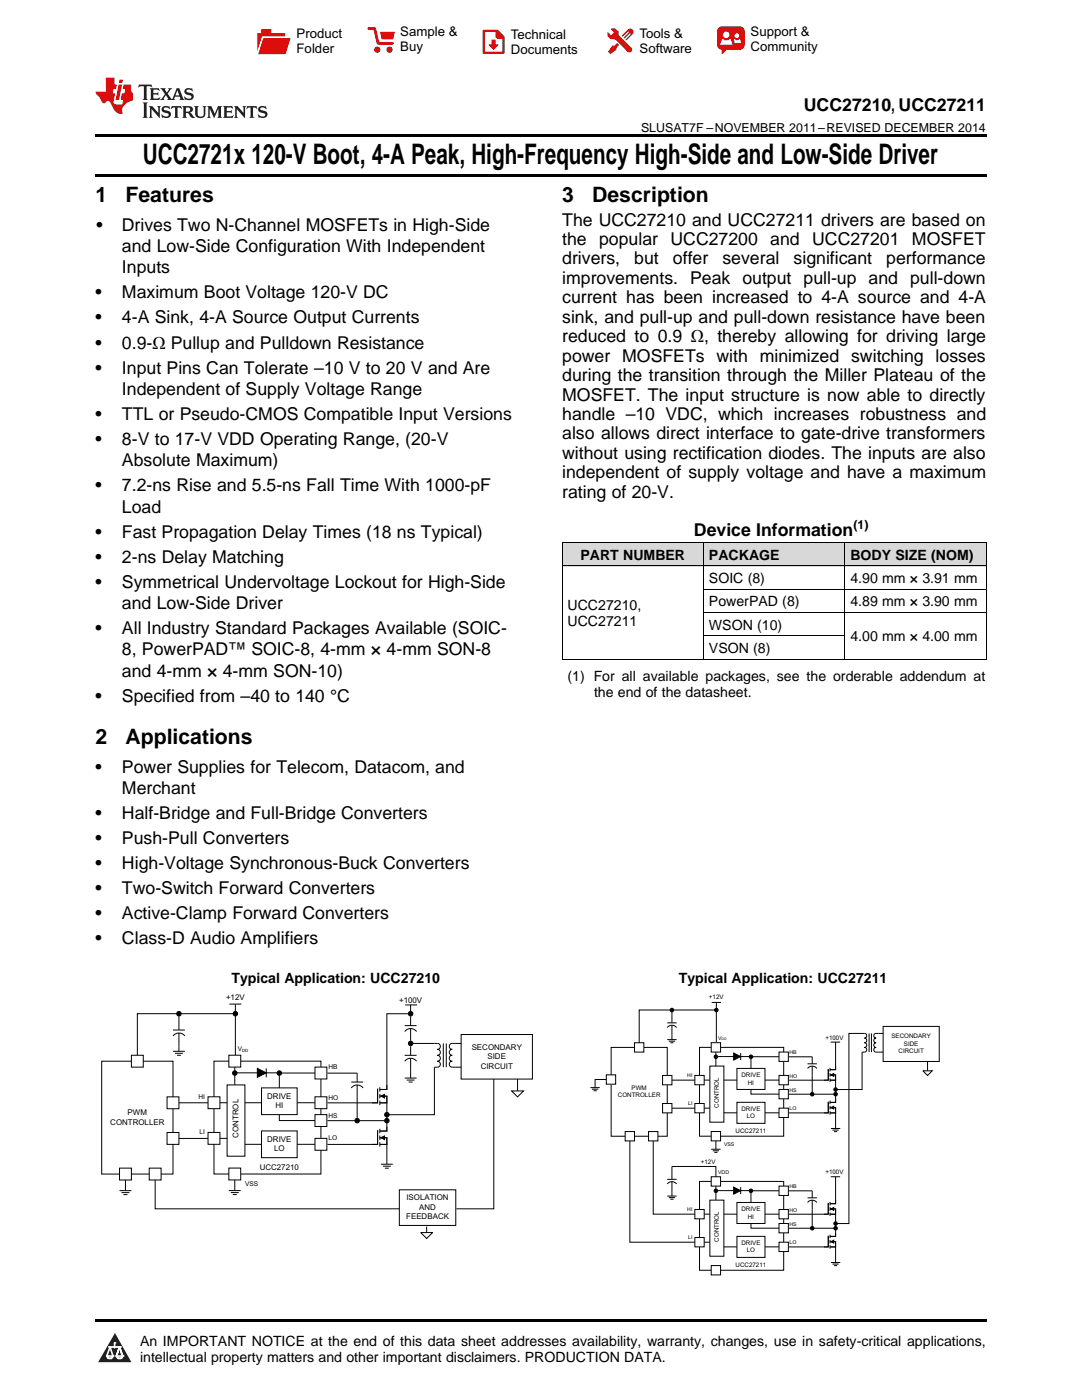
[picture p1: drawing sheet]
<svg xmlns="http://www.w3.org/2000/svg" width="216mm" height="279mm" viewBox="0 0 216 279" stroke-linecap="round" stroke-linejoin="round" font-family="sans-serif">
<g fill="#d8d8d8">
<path d="M112.2 108.3h28.2v4.7h-28.2z"/>
<path d="M140.4 108.3h28.2v4.7h-28.2z"/>
<path d="M168.6 108.3h28.2v4.7h-28.2z"/>
</g>
<path d="M22.9 266l3.3 5.9h-6.6z" fill="#231f20"/>
<path d="M21.3 270.6h1.2l-.3 .5h-.3a.53 .53 0 0 1-.6-.5z" fill-rule="evenodd" fill="#fff"/>
<path d="M21.3 270.6h1.2l-.3 .5h-.3a.53 .53 0 0 1-.6-.5z" fill="none" stroke="#231f20" stroke-width=".33"/>
<path d="M21.3 270.6l1.2 .1-.3 .4h-.5z" fill="none" stroke="#fff" stroke-width=".33"/>
<path d="M22.9 268.9h.1" fill="none" stroke="#fff" stroke-width=".33"/>
<path d="M22.9 268v.9z" fill="#fff"/>
<path d="M22.9 268v.9z" fill="none" stroke="#fff" stroke-width=".33"/>
<circle cx="22.9" cy="268" r=".16" fill="#fff"/>
<path d="M21.8 268.8h.1" fill="none" stroke="#fff" stroke-width=".33"/>
<path d="M21.8 268.8h2.2z" fill="#fff"/>
<path d="M21.8 268.8h2.2z" fill="none" stroke="#fff" stroke-width=".33"/>
<circle cx="24" cy="268.8" r=".16" fill="#fff"/>
<path d="M23.2 270.6h.1" fill="none" stroke="#fff" stroke-width=".33"/>
<path d="M23.8 268.8l-.6 1.8z" fill="#fff"/>
<path d="M23.8 268.8l-.6 1.8z" fill="none" stroke="#fff" stroke-width=".33"/>
<path d="M23.8 268.8l.7 1.8z" fill="#fff"/>
<path d="M23.8 268.8l.7 1.8z" fill="none" stroke="#fff" stroke-width=".33"/>
<path d="M24.4 270.6h.1" fill="none" stroke="#fff" stroke-width=".33"/>
<circle cx="21.3" cy="270.6" r=".16" fill="#fff"/>
<path d="M22 268.8l-.7 1.8z" fill="#fff"/>
<path d="M22 268.8l-.7 1.8z" fill="none" stroke="#fff" stroke-width=".33"/>
<path d="M22 268.8l.5 1.8z" fill="#fff"/>
<path d="M22 268.8l.5 1.8z" fill="none" stroke="#fff" stroke-width=".33"/>
<circle cx="22.5" cy="270.6" r=".16" fill="#fff"/>
<path d="M23.3 270.6h1.2a.63 .63 0 0 1-.6 .5 .63 .63 0 0 1-.6-.5z" fill-rule="evenodd" fill="#fff"/>
<path d="M23.3 270.6h1.2a.63 .63 0 0 1-.6 .5 .63 .63 0 0 1-.6-.5z" fill="none" stroke="#231f20" stroke-width=".33"/>
<path d="M23.3 270.6h1.2l-.4 .5h-.5z" fill="none" stroke="#fff" stroke-width=".33"/>
<path d="M23.2 270.6h.1" fill="none" stroke="#fff" stroke-width=".33"/>
<circle cx="24.5" cy="270.6" r=".16" fill="#fff"/>
<path d="M19 263.2h177.8v.5h-177.8z" fill="#000"/>
<path d="M121.9 209h11.2v17.8h-11.2z" fill="none" stroke="#010202" stroke-width=".2"/>
<path d="M124.7 225.8h1.9v1.9h-1.9z" fill-rule="evenodd" fill="#fff"/>
<path d="M124.7 225.8h1.9v1.9h-1.9z" fill="none" stroke="#010202" stroke-width=".2"/>
<path d="M126.6 208.1h1.9v1.9h-1.9z" fill-rule="evenodd" fill="#fff"/>
<path d="M126.6 208.1h1.9v1.9h-1.9z" fill="none" stroke="#010202" stroke-width=".2"/>
<path d="M132.2 214.6h1.9v1.9h-1.9z" fill-rule="evenodd" fill="#fff"/>
<path d="M132.2 214.6h1.9v1.9h-1.9z" fill="none" stroke="#010202" stroke-width=".2"/>
<path d="M132.2 220.2h1.9v1.9h-1.9z" fill-rule="evenodd" fill="#fff"/>
<path d="M134.1 215.6h4.6M132.2 220.2h1.9v1.9h-1.9zM134.1 221.2h4.6" fill="none" stroke="#010202" stroke-width=".2"/>
<path d="M165.8 214.5l.6-.3v.6z" fill="#010202"/>
<path d="M161.1 213.2a1.16 1.16 0 0 1 1.9 0M161.1 212.3h1.9M162.1 210.9v1.4M162.1 212.8v1.8M165.3 213.4v2.2h-7.9M165.6 214.5h1.1v1.1h-1.1M165.6 213.1v.7M165.6 214.2v.7M165.6 215.2v.7M165.8 214.5l.6-.3v.6zM166.7 212.8v.7h-1.1" fill="none" stroke="#010202" stroke-width=".2"/>
<path d="M165.8 221.1l.6-.3v.5z" fill="#010202"/>
<g fill="none" stroke="#010202" stroke-width=".2">
<path d="M133.1 205.1a1.18 1.18 0 0 1 1.9 0M133.1 204.1h1.9M133.1 207.5h1.9M133.5 207.8h1.2M133.8 208.1h.6M134.1 202.5v1.6M134.1 204.6v2.9M142 200.1h1.9M142.9 200.1v8M165.3 219.9v2.2h-.9M165.6 219.7v.7M166.7 219.3v.7h-1.1"/>
<path d="M165.6 221.1h1.1v1h-1.1M165.6 220.7v.7M165.6 221.8v.7M165.8 221.1l.6-.3v.5z"/>
</g>
<circle cx="142.9" cy="201.6" r=".35" fill="#010202"/>
<circle cx="142.9" cy="201.6" r=".35" fill="none" stroke="#010202" stroke-width=".2"/>
<circle cx="134.1" cy="201.6" r=".35" fill="#010202"/>
<circle cx="134.1" cy="201.6" r=".35" fill="none" stroke="#010202" stroke-width=".2"/>
<circle cx="166.7" cy="218.4" r=".35" fill="#010202"/>
<g fill="none" stroke="#010202" stroke-width=".2">
<path d="M134.1 201.6v.9M142.9 201.6h-15.4v6.5"/>
<circle cx="166.7" cy="218.4" r=".35"/>
</g>
<path d="M129.4 225.8h1.9v1.9h-1.9z" fill-rule="evenodd" fill="#fff"/>
<path d="M157.4 218.4h9.3M166.7 215.6v3.7M129.4 225.8h1.9v1.9h-1.9zM157.4 222.1h7M165.8 225.2h1.9M166.1 225.5h1.3M166.4 225.8h.6M166.7 222.1v3.1" fill="none" stroke="#010202" stroke-width=".2"/>
<circle cx="162.1" cy="218.4" r=".35" fill="#010202"/>
<g fill="none" stroke="#010202" stroke-width=".2">
<path d="M157.4 210.9h4.7M162.1 214.6v3.8M165.8 208h1.8M166.7 207.9v4.9M172 206.2h.5a.47 .47 0 0 1 .5 .5 .47 .47 0 0 1-.5 .5 .47 .47 0 0 1 .5 .4 .47 .47 0 0 1-.5 .5 .47 .47 0 0 1 .5 .5 .47 .47 0 0 1-.5 .4 .47 .47 0 0 1 .5 .5 .47 .47 0 0 1-.5 .5h-.5M173.4 206.2v3.8M173.9 206.2v3.8M175.3 206.2h-.5a.47 .47 0 0 0-.4 .5 .47 .47 0 0 0 .4 .5 .47 .47 0 0 0-.4 .4 .47 .47 0 0 0 .4 .5 .47 .47 0 0 0-.4 .5 .47 .47 0 0 0 .4 .4 .47 .47 0 0 0-.4 .5 .47 .47 0 0 0 .4 .5h.5"/>
<circle cx="162.1" cy="218.4" r=".35"/>
</g>
<circle cx="166.7" cy="217.4" r=".35" fill="#010202"/>
<g fill="none" stroke="#010202" stroke-width=".2">
<path d="M172 210v7.4h-5.3M175.3 206.2h.9M175.3 210h.9M176.2 204.8h11.2v7h-11.2z"/>
<circle cx="166.7" cy="217.4" r=".35"/>
</g>
<path d="M184.1 213.7h1.9l-.9 .9z" fill="#fff"/>
<path d="M139.6 209h16.8v17.8h-16.8zM184.1 213.7h1.9l-.9 .9zM185.1 211.8v1.9" fill="none" stroke="#010202" stroke-width=".2"/>
<path d="M138.6 214.6h1.9v1.9h-1.9z" fill-rule="evenodd" fill="#fff"/>
<path d="M138.6 214.6h1.9v1.9h-1.9z" fill="none" stroke="#010202" stroke-width=".2"/>
<path d="M138.6 220.2h1.9v1.9h-1.9z" fill-rule="evenodd" fill="#fff"/>
<path d="M138.6 220.2h1.9v1.9h-1.9z" fill="none" stroke="#010202" stroke-width=".2"/>
<path d="M141.6 212.8h2.8v11.2h-2.8z" fill-rule="evenodd" fill="#fff"/>
<path d="M141.6 212.8h2.8v11.2h-2.8z" fill="none" stroke="#010202" stroke-width=".2"/>
<path d="M147 220h5.6v4.2h-5.6z" fill-rule="evenodd" fill="#fff"/>
<path d="M147 220h5.6v4.2h-5.6z" fill="none" stroke="#010202" stroke-width=".2"/>
<path d="M147 213.2h5.6v4.2h-5.6z" fill-rule="evenodd" fill="#fff"/>
<path d="M140.5 215.6h1.1M144.4 215.6h2.6M147 213.2h5.6v4.2h-5.6zM140.5 221.2h1.1M144.4 222.1h2.6" fill="none" stroke="#010202" stroke-width=".2"/>
<path d="M155.4 214.6h1.9v1.9h-1.9z" fill-rule="evenodd" fill="#fff"/>
<path d="M155.4 214.6h1.9v1.9h-1.9z" fill="none" stroke="#010202" stroke-width=".2"/>
<path d="M155.4 221.2h1.9v1.8h-1.9z" fill-rule="evenodd" fill="#fff"/>
<path d="M152.6 215.6h2.8M152.6 222.1h2.8M155.4 221.2h1.9v1.8h-1.9z" fill="none" stroke="#010202" stroke-width=".2"/>
<path d="M155.4 217.4h1.9v1.9h-1.9z" fill-rule="evenodd" fill="#fff"/>
<path d="M155.4 217.4h1.9v1.9h-1.9z" fill="none" stroke="#010202" stroke-width=".2"/>
<path d="M141.9 208.1h1.9v1.9h-1.9z" fill-rule="evenodd" fill="#fff"/>
<path d="M141.9 208.1h1.9v1.9h-1.9z" fill="none" stroke="#010202" stroke-width=".2"/>
<path d="M141.9 225.8h1.9v1.9h-1.9z" fill-rule="evenodd" fill="#fff"/>
<path d="M141.9 225.8h1.9v1.9h-1.9zM141.9 229.4h1.9M142.2 229.7h1.3M142.5 230h.7M142.8 227.7v1.7" fill="none" stroke="#010202" stroke-width=".2"/>
<path d="M155.4 210h1.9v1.8h-1.9z" fill-rule="evenodd" fill="#fff"/>
<path d="M142.8 210v2.8M155.4 210h1.9v1.8h-1.9z" fill="none" stroke="#010202" stroke-width=".2"/>
<circle cx="142.8" cy="210.9" r=".35" fill="#010202"/>
<g fill="none" stroke="#010202" stroke-width=".2">
<path d="M149.8 210.9h5.6"/>
<circle cx="142.8" cy="210.9" r=".35"/>
</g>
<circle cx="149.8" cy="210.9" r=".35" fill="#010202"/>
<g fill="none" stroke="#010202" stroke-width=".2">
<path d="M149.8 217.4v1h5.6M149.8 210.9v2.3"/>
<circle cx="149.8" cy="210.9" r=".35"/>
</g>
<path d="M146.4 210.2l1.4 .7-1.4 .7z" fill="#010202"/>
<path d="M146.4 210.2l1.4 .7-1.4 .7zM147.8 210.2v1.4M149.9 210.9h-7.1" fill="none" stroke="#010202" stroke-width=".2"/>
<path d="M165.8 241.3l.6-.3v.5z" fill="#010202"/>
<path d="M161.1 240a1.18 1.18 0 0 1 1.9 0M161.1 239.1h1.9M162.1 237.7v1.4M162.1 239.5v1.9M165.6 239.9v.7M166.7 239.5v.7h-1.1M165.3 240.1v2.2h-7.9M165.6 241.3h1.1v1h-1.1M165.6 240.9v.7M165.6 242v.7M165.8 241.3l.6-.3v.5z" fill="none" stroke="#010202" stroke-width=".2"/>
<path d="M165.8 247.8l.6-.3v.6z" fill="#010202"/>
<g fill="none" stroke="#010202" stroke-width=".2">
<path d="M133.1 236.3a1.16 1.16 0 0 1 1.9 0M133.1 235.4h1.9M133.1 238.7h1.9M133.5 239h1.2M133.8 239.3h.6M134.1 233.7v1.7M134.1 235.8v2.9M165.3 246.6v2.3h-.9M165.6 247.8h1.1v1.1h-1.1M165.6 246.4v.7M165.6 247.5v.7M165.6 248.5v.7"/>
<path d="M165.8 247.8l.6-.3v.6zM166.7 246.1v.7h-1.1"/>
</g>
<circle cx="166.7" cy="245.1" r=".35" fill="#010202"/>
<g fill="none" stroke="#010202" stroke-width=".2">
<path d="M134.1 232.8v.9M157.4 245.1h9.3M157.4 248.9h7M165.8 252h1.9M166.1 252.3h1.3M166.4 252.6h.6M166.7 242.3v3.8M166.7 248.9v3.1"/>
<circle cx="166.7" cy="245.1" r=".35"/>
</g>
<circle cx="162.1" cy="245.1" r=".35" fill="#010202"/>
<g fill="none" stroke="#010202" stroke-width=".2">
<path d="M157.4 237.7h4.7M162.1 241.4v3.7"/>
<circle cx="162.1" cy="245.1" r=".35"/>
</g>
<circle cx="166.7" cy="244.2" r=".35" fill="#010202"/>
<g fill="none" stroke="#010202" stroke-width=".2">
<path d="M139.6 235.8h16.8v17.7h-16.8z"/>
<circle cx="166.7" cy="244.2" r=".35"/>
</g>
<path d="M138.6 241.4h1.9v1.8h-1.9z" fill-rule="evenodd" fill="#fff"/>
<path d="M138.6 241.4h1.9v1.8h-1.9z" fill="none" stroke="#010202" stroke-width=".2"/>
<path d="M138.6 247h1.9v1.8h-1.9z" fill-rule="evenodd" fill="#fff"/>
<path d="M138.6 247h1.9v1.8h-1.9z" fill="none" stroke="#010202" stroke-width=".2"/>
<path d="M141.6 239.5h2.8v11.2h-2.8z" fill-rule="evenodd" fill="#fff"/>
<path d="M141.6 239.5h2.8v11.2h-2.8z" fill="none" stroke="#010202" stroke-width=".2"/>
<path d="M147 246.7h5.6v4.2h-5.6z" fill-rule="evenodd" fill="#fff"/>
<path d="M147 246.7h5.6v4.2h-5.6z" fill="none" stroke="#010202" stroke-width=".2"/>
<path d="M147 240h5.6v4.2h-5.6z" fill-rule="evenodd" fill="#fff"/>
<path d="M147 240h5.6v4.2h-5.6zM140.5 242.3h1.1M140.5 247.9h1.1M144.4 242.3h2.6M144.4 248.8h2.6" fill="none" stroke="#010202" stroke-width=".2"/>
<path d="M155.4 241.4h1.9v1.8h-1.9z" fill-rule="evenodd" fill="#fff"/>
<path d="M155.4 241.4h1.9v1.8h-1.9z" fill="none" stroke="#010202" stroke-width=".2"/>
<path d="M155.4 247.9h1.9v1.9h-1.9z" fill-rule="evenodd" fill="#fff"/>
<path d="M152.6 242.3h2.8M152.6 248.8h2.8M155.4 247.9h1.9v1.9h-1.9z" fill="none" stroke="#010202" stroke-width=".2"/>
<path d="M155.4 244.2h1.9v1.8h-1.9z" fill-rule="evenodd" fill="#fff"/>
<path d="M155.4 244.2h1.9v1.8h-1.9z" fill="none" stroke="#010202" stroke-width=".2"/>
<path d="M141.9 234.8h1.9v1.9h-1.9z" fill-rule="evenodd" fill="#fff"/>
<path d="M141.9 234.8h1.9v1.9h-1.9z" fill="none" stroke="#010202" stroke-width=".2"/>
<path d="M141.9 252.6h1.9v1.8h-1.9z" fill-rule="evenodd" fill="#fff"/>
<path d="M141.9 252.6h1.9v1.8h-1.9z" fill="none" stroke="#010202" stroke-width=".2"/>
<path d="M155.4 236.7h1.9v1.9h-1.9z" fill-rule="evenodd" fill="#fff"/>
<path d="M142.8 236.7v2.8M155.4 236.7h1.9v1.9h-1.9z" fill="none" stroke="#010202" stroke-width=".2"/>
<circle cx="142.8" cy="237.7" r=".35" fill="#010202"/>
<g fill="none" stroke="#010202" stroke-width=".2">
<path d="M149.8 237.6h5.6"/>
<circle cx="142.8" cy="237.7" r=".35"/>
</g>
<circle cx="149.8" cy="237.7" r=".35" fill="#010202"/>
<g fill="none" stroke="#010202" stroke-width=".2">
<path d="M149.8 237.6v2.4M149.8 244.2v.9h5.6"/>
<circle cx="149.8" cy="237.7" r=".35"/>
</g>
<path d="M146.4 236.9l1.4 .7-1.4 .7z" fill="#010202"/>
<path d="M125.7 227.7v20.2h12.9M130.3 227.7v14.6h8.3M134.1 232.8h8.7v2M146.4 236.9l1.4 .7-1.4 .7zM147.8 236.9v1.4M149.9 237.6h-7.1" fill="none" stroke="#010202" stroke-width=".2"/>
<path d="M121 214.5h1.8v1.9h-1.8z" fill-rule="evenodd" fill="#fff"/>
<path d="M20.3 211.8h14.2v22.5h-14.2zM117.8 217.1h1.9M118.1 217.4h1.3M118.4 217.7h.7M121 214.5h1.8v1.9h-1.8zM121 215.4h-2.3v1.7M172 206.2h-2.6v38h-2.7M165.8 234.8h1.8M166.7 234.8v4.8" fill="none" stroke="#010202" stroke-width=".2"/>
<path d="M23.8 233.1h2.4v2.4h-2.4z" fill-rule="evenodd" fill="#fff"/>
<path d="M23.8 233.1h2.4v2.4h-2.4z" fill="none" stroke="#010202" stroke-width=".2"/>
<path d="M26.2 210.6h2.4v2.4h-2.4z" fill-rule="evenodd" fill="#fff"/>
<path d="M26.2 210.6h2.4v2.4h-2.4z" fill="none" stroke="#010202" stroke-width=".2"/>
<path d="M33.3 218.9h2.4v2.4h-2.4z" fill-rule="evenodd" fill="#fff"/>
<path d="M33.3 218.9h2.4v2.4h-2.4z" fill="none" stroke="#010202" stroke-width=".2"/>
<path d="M33.3 226h2.4v2.4h-2.4z" fill-rule="evenodd" fill="#fff"/>
<path d="M33.3 226h2.4v2.4h-2.4zM35.7 220.1h5.9M35.7 227.2h5.9" fill="none" stroke="#010202" stroke-width=".2"/>
<path d="M76 218.8l.7-.4v.7z" fill="#010202"/>
<path d="M70.1 217.1a1.48 1.48 0 0 1 2.4 0M70.1 215.9h2.4M71.3 214.2v1.7M71.3 216.5v2.4M75.3 217.3v2.8h-10M75.8 218.8h1.4v1.3h-1.4M75.8 217v.9M75.8 218.3v.9M75.8 219.7v.8M76 218.8l.7-.4v.7zM77.2 216.5v.9h-1.4" fill="none" stroke="#010202" stroke-width=".2"/>
<path d="M76 227.1l.7-.4v.7z" fill="#010202"/>
<g fill="none" stroke="#010202" stroke-width=".2">
<path d="M34.5 206.7a1.49 1.49 0 0 1 2.4 0M34.5 205.6h2.4M34.5 209.8h2.4M34.9 210.2h1.6M35.3 210.6h.8M35.7 203.5v2.1M35.7 206.2v3.6M45.8 200.4h2.4M47 200.4v10.2M23.8 237.6h2.4M24.2 238h1.6M24.6 238.4h.8"/>
<path d="M25 235.5v2.1M75.3 225.6v2.8h-1.1M75.8 227.1h1.4v1.3h-1.4M75.8 225.3v.9M75.8 226.6v.9M75.8 227.9v.9M76 227.1l.7-.4v.7zM77.2 224.8v.9h-1.4"/>
</g>
<circle cx="47" cy="202.3" r=".44" fill="#010202"/>
<circle cx="47" cy="202.3" r=".44" fill="none" stroke="#010202" stroke-width=".2"/>
<circle cx="35.7" cy="202.3" r=".45" fill="#010202"/>
<circle cx="35.7" cy="202.3" r=".45" fill="none" stroke="#010202" stroke-width=".2"/>
<circle cx="77.2" cy="223.6" r=".45" fill="#010202"/>
<g fill="none" stroke="#010202" stroke-width=".2">
<path d="M35.7 202.3v1.2M47 202.3h-19.6v8.3"/>
<circle cx="77.2" cy="223.6" r=".45"/>
</g>
<path d="M29.8 233.1h2.3v2.4h-2.3z" fill-rule="evenodd" fill="#fff"/>
<path d="M29.8 233.1h2.3v2.4h-2.3zM65.3 223.7h11.9M65.3 228.4h8.9M76 232.3h2.4M76.4 232.7h1.6M76.8 233.1h.8M77.2 220.1v4.7M77.2 228.4v3.9M79.7 237.5h11.2v7.1h-11.2z" fill="none" stroke="#010202" stroke-width=".2"/>
<circle cx="71.3" cy="223.6" r=".45" fill="#010202"/>
<g fill="none" stroke="#010202" stroke-width=".2">
<path d="M65.3 214.2h6M71.3 218.9v4.8M80.8 205.9a1.48 1.48 0 0 1 2.3 0M80.8 211.8a1.48 1.48 0 0 1 2.3 0M80.8 204.7h2.3M80.8 210.6h2.3M81.9 202.9v1.8M81.9 205.3v2.3M81.9 208.8v1.8M81.9 211.2v2.4"/>
<circle cx="71.3" cy="223.6" r=".45"/>
</g>
<circle cx="81.9" cy="208.2" r=".45" fill="#010202"/>
<g fill="none" stroke="#010202" stroke-width=".2">
<path d="M81.9 207.6v1.2"/>
<circle cx="81.9" cy="208.2" r=".45"/>
</g>
<circle cx="81.9" cy="202.3" r=".45" fill="#010202"/>
<g fill="none" stroke="#010202" stroke-width=".2">
<path d="M80.8 215.2h2.3M80.8 200.6h2.4M81.1 215.6h1.6M81.5 215.9h.8M81.9 200.6v2.3M81.9 202.3h-4.7v14.2M81.9 208.2h5.4a.59 .59 0 0 1 .6 .6 .59 .59 0 0 1-.6 .6 .59 .59 0 0 1 .6 .6 .59 .59 0 0 1-.6 .6 .59 .59 0 0 1 .6 .6 .59 .59 0 0 1-.6 .6 .59 .59 0 0 1 .6 .6 .59 .59 0 0 1-.6 .6h-.6M81.9 213.6v1.6M88.5 208.2v4.8M89 208.2v4.8M90.8 208.2h-.6a.59 .59 0 0 0-.6 .6 .59 .59 0 0 0 .6 .6 .59 .59 0 0 0-.6 .6 .59 .59 0 0 0 .6 .6 .59 .59 0 0 0-.6 .6 .59 .59 0 0 0 .6 .6 .59 .59 0 0 0-.6 .6 .59 .59 0 0 0 .6 .6h.6"/>
<circle cx="81.9" cy="202.3" r=".45"/>
</g>
<circle cx="77.2" cy="222.5" r=".45" fill="#010202"/>
<g fill="none" stroke="#010202" stroke-width=".2">
<path d="M86.7 213v9.5h-9.5M90.8 208.2h1.2M90.8 213h1.2M92 206.5h14.2v8.9h-14.2z"/>
<circle cx="77.2" cy="222.5" r=".45"/>
</g>
<path d="M102.1 217.7h2.4l-1.2 1.2z" fill="#fff"/>
<path d="M102.1 217.7h2.4l-1.2 1.2zM103.3 215.4v2.3" fill="none" stroke="#010202" stroke-width=".2"/>
<path d="M84 246h2.3l-1.2 1.2z" fill="#fff"/>
<path d="M42.7 211.8h21.3v22.5h-21.3zM98.5 215.4v25.8h-7.4M31 235.5v5.7h48.7M84 246h2.3l-1.2 1.2zM85.1 244.8v1.2" fill="none" stroke="#010202" stroke-width=".2"/>
<path d="M41.5 218.9h2.4v2.4h-2.4z" fill-rule="evenodd" fill="#fff"/>
<path d="M41.5 218.9h2.4v2.4h-2.4z" fill="none" stroke="#010202" stroke-width=".2"/>
<path d="M41.5 226h2.4v2.4h-2.4z" fill-rule="evenodd" fill="#fff"/>
<path d="M41.5 226h2.4v2.4h-2.4z" fill="none" stroke="#010202" stroke-width=".2"/>
<path d="M45.3 216.5h3.6v14.2h-3.6z" fill-rule="evenodd" fill="#fff"/>
<path d="M45.3 216.5h3.6v14.2h-3.6z" fill="none" stroke="#010202" stroke-width=".2"/>
<path d="M52.2 225.7h7.1v5.3h-7.1z" fill-rule="evenodd" fill="#fff"/>
<path d="M52.2 225.7h7.1v5.3h-7.1z" fill="none" stroke="#010202" stroke-width=".2"/>
<path d="M52.2 217.1h7.1v5.3h-7.1z" fill-rule="evenodd" fill="#fff"/>
<path d="M52.2 217.1h7.1v5.3h-7.1zM43.9 220.1h1.4M43.9 227.2h1.4M48.9 220.1h3.3M48.9 228.4h3.3" fill="none" stroke="#010202" stroke-width=".2"/>
<path d="M62.8 218.9h2.4v2.4h-2.4z" fill-rule="evenodd" fill="#fff"/>
<path d="M62.8 218.9h2.4v2.4h-2.4z" fill="none" stroke="#010202" stroke-width=".2"/>
<path d="M62.8 227.2h2.4v2.4h-2.4z" fill-rule="evenodd" fill="#fff"/>
<path d="M59.3 220.1h3.5M59.3 228.4h3.5M62.8 227.2h2.4v2.4h-2.4z" fill="none" stroke="#010202" stroke-width=".2"/>
<path d="M62.8 222.4h2.4v2.4h-2.4z" fill-rule="evenodd" fill="#fff"/>
<path d="M62.8 222.4h2.4v2.4h-2.4z" fill="none" stroke="#010202" stroke-width=".2"/>
<path d="M45.7 210.6h2.3v2.4h-2.3z" fill-rule="evenodd" fill="#fff"/>
<path d="M45.7 210.6h2.3v2.4h-2.3z" fill="none" stroke="#010202" stroke-width=".2"/>
<path d="M45.7 233.1h2.3v2.4h-2.3z" fill-rule="evenodd" fill="#fff"/>
<path d="M45.7 233.1h2.3v2.4h-2.3zM45.7 237.6h2.3M46.1 238h1.5M46.5 238.4h.7M46.8 235.5v2.1" fill="none" stroke="#010202" stroke-width=".2"/>
<path d="M62.8 213h2.4v2.3h-2.4z" fill-rule="evenodd" fill="#fff"/>
<path d="M46.8 213v3.5M62.8 213h2.4v2.3h-2.4z" fill="none" stroke="#010202" stroke-width=".2"/>
<circle cx="46.8" cy="214.2" r=".45" fill="#010202"/>
<g fill="none" stroke="#010202" stroke-width=".2">
<path d="M55.7 214.1h7.1"/>
<circle cx="46.8" cy="214.2" r=".45"/>
</g>
<circle cx="55.7" cy="214.2" r=".45" fill="#010202"/>
<g fill="none" stroke="#010202" stroke-width=".2">
<path d="M55.7 214.1v3M55.7 222.4v1.2h7.1"/>
<circle cx="55.7" cy="214.2" r=".45"/>
</g>
<path d="M51.4 213.2l1.7 .9-1.7 .9z" fill="#010202"/>
<path d="M51.4 213.2l1.7 .9-1.7 .9zM53.1 213.2v1.8M55.8 214.1h-9" fill="none" stroke="#010202" stroke-width=".2"/>
<path d="M112.2 112.9h84.6M112.2 108.3h84.6M112.2 108.3v23.3M140.4 108.3v23.3M140.4 117.6h56.4M168.6 108.3v23.3M196.8 108.3v23.3M112.2 131.6h84.6M140.4 126.9h28.2M140.4 122.3h56.4" fill="none" stroke="#000" stroke-width=".2"/>
<path d="M19 34.8h177.8v.5h-177.8zM19 26.8h177.8v.6h-177.8z" fill="#000"/>
<path d="M27.7 16.9l-.1 .6 .6-.3h.5v.2v2.2l-.2 .4h1l-.2-.4v-2.2v-.2h.5l.6 .3-.2-.6zM29.9 17.6l.2 .4v1.6l-.2 .4h1.9l.1-.6a1.09 1.09 0 0 1-1.3 .1v-.6h.6l.4 .2v-.7l-.2 .2h-.8v-.6l.2-.1a1.01 1.01 0 0 1 1 .3l-.1-.6zM32 17.6l.9 1.2-1 1.2h.9l-.2-.3 .5-.7 .5 .7-.3 .3h1.7l-.2-.3 .1-.4h1l.1 .4-.2 .3h1l-.3-.4-.7-2h-.5l-1 2.2-.8-1.1 .9-1.1h-.9l.2 .2-.4 .7-.4-.7 .2-.2zM35.4 18l.4 1h-.8zM37 17.7a.66 .66 0 0 0-.2 .8 .66 .66 0 0 0 .6 .4l.7 .2 .1 .2a.8 .8 0 0 1-.7 .4 .8 .8 0 0 1-.7-.5l.1 .8 .2-.2a.94 .94 0 0 0 1.1 .1 .94 .94 0 0 0 .4-.9 1.48 1.48 0 0 0-1.3-.6v-.4a1.1 1.1 0 0 1 1.2 .2l-.2-.6-.2 .1-.5-.1zM28.5 20.4l.2 .4v2.3l-.2 .4h1l-.2-.4v-2.3l.2-.4zM29.7 21.2l.2 .4v1.5l-.2 .4h.8l-.3-.4 .1-1.3 1.6 1.8v-2l.2-.4h-.7l.2 .2v1.1l-1.2-1.3zM32.5 21.3a.66 .66 0 0 0-.2 .8 .66 .66 0 0 0 .6 .4l.6 .2 .2 .2a.8 .8 0 0 1-.8 .4 .8 .8 0 0 1-.7-.5l.2 .7 .2-.1a.94 .94 0 0 0 1 .1 .94 .94 0 0 0 .5-1 1.47 1.47 0 0 0-1.3-.6l-.1-.3a1.1 1.1 0 0 1 1.3 .2l-.2-.6-.2 .1-.5-.2zM34.3 21.2l-.2 .6a.64 .64 0 0 1 .8-.3v1.6l-.2 .4h1l-.3-.4 .1-1.6a.66 .66 0 0 1 .8 .3l-.2-.6zM36.3 21.2l.3 .4v1.5l-.3 .4h1l-.2-.2v-.7h.5l.1 .1a.8 .8 0 0 0 1.2 .7l-1-1a.62 .62 0 0 0 .6-.5 .62 .62 0 0 0-.6-.7zM37.1 21.5h.1a.48 .48 0 0 1 .6 0 .48 .48 0 0 1 .1 .6l-.2 .1-.6 .1zM38.7 21.2l.2 .2a2.29 2.29 0 0 0 .4 2 1.05 1.05 0 0 0 1.7-.7v-1.3l.2-.2h-.8l.2 .4v1.1a.61 .61 0 0 1-.6 .6 .61 .61 0 0 1-.6-.6v-1.1l.3-.4zM41.3 21.2l.3 .4v1.5l-.3 .4h.8l-.2-.4v-1.4l.8 1.9 .9-1.9v1.4l-.2 .4h.9l-.2-.4v-1.5l.2-.4h-.8l-.7 1.5-.6-1.5zM44.5 21.2l.2 .4v1.5l-.2 .4h1.9l.2-.6a1.1 1.1 0 0 1-1.4 .2v-.7h.6l.4 .2v-.6l-.2 .1-.8 .1v-.6l.2-.1a1.02 1.02 0 0 1 1.1 .2l-.2-.5zM46.7 21.2l.2 .4v1.5l-.2 .4h.8l-.3-.4 .1-1.3 1.6 1.8v-2l.2-.4h-.7l.2 .2v1.1l-1.2-1.3zM49.3 21.2l-.1 .6a.64 .64 0 0 1 .8-.3v1.6l-.3 .4h1l-.2-.4v-1.6a.66 .66 0 0 1 .8 .3l-.1-.6zM51.7 21.3a.66 .66 0 0 0-.2 .7 .66 .66 0 0 0 .7 .5l.6 .2 .1 .2a.8 .8 0 0 1-.7 .4 .8 .8 0 0 1-.7-.5l.1 .7 .2-.1a.94 .94 0 0 0 1.1 .1 .94 .94 0 0 0 .4-1 1.48 1.48 0 0 0-1.2-.6l-.1-.3a1.1 1.1 0 0 1 1.2 .2l-.2-.6-.1 .1-.6-.2z" fill="#231f20"/>
<path d="M21.1 15.5v2.8h-2v.4l.9 .9a.96 .96 0 0 0 1 1 .59 .59 0 0 1 .5-.4 .59 .59 0 0 1 .5 .3l.4 .8a1.61 1.61 0 0 0 2.1 1.3 1.63 1.63 0 0 1 1.1-2.2l.9-.3v-1.5a1.6 1.6 0 0 1-.4-1.7h-1.4l-.2 .9h.5l-.2 .8h-.5l-.2 1v.3h.5l-.2 .9h-.7a.74 .74 0 0 1-1-.6l.3-1.6h-.5l.2-.8h.5l.1-.9h-.4v-1.4zM23.7 16.9l-.7 3h.8l.6-3zM23.8 15.9l-.1 .7h.7l.2-.7z" fill="#ee1d23"/>
<g fill="#d60000">
<path d="M52.1 5.8h2v.8h2.8v4.2h-5.5v-4.2h.7z" fill-rule="evenodd"/>
<path d="M52.4 7.5h5.6l-1 3.3h-5.6z" fill-rule="evenodd"/>
</g>
<path d="M52.4 7.4h5.7l-.1 .1h-5.5l-1.1 3.3z" fill-rule="evenodd" fill="#fff"/>
<path d="M52.4 7.4h5.7l-.1 .1h-5.5l-1.1 3.3z" fill="none" stroke="#fff" stroke-width=".2"/>
<path d="M73.6 5.7h1.1l.7 2.9h2.9" fill="none" stroke="#d60000" stroke-width=".55"/>
<g fill="#d60000">
<path d="M75.8 6.3h3l-.4 1.6h-2.2z" fill-rule="evenodd"/>
<circle cx="75.3" cy="9.9" r=".62"/>
<circle cx="77.7" cy="9.9" r=".62"/>
</g>
<path d="M96.5 6.2h2.7l1.3 1.2v3.1h-4z" fill="none" stroke="#d60000" stroke-width=".44"/>
<g fill="#d60000">
<path d="M98.1 7.9h.8v1h.5l-.9 1.1-1-1v-.1h.6z" fill-rule="evenodd"/>
<path d="M98.9 6.2h.3l1.3 1.2v.4h-1.3l-.3-.4z" fill-rule="evenodd"/>
<path d="M121.9 5.7h.8l.7 .6 .1 .7 2.5 2.5-.8 .8-2.3-2.3-1.1-.2-.6-.6v-.8l.7 .6 .5-.4v-.2l-.5-.5z" fill-rule="evenodd"/>
<path d="M122.2 9.1h.4l.5-.5 .4 .4-.5 .5v.4l-1.2 .9-.5-.5z" fill-rule="evenodd"/>
<path d="M125.3 5.9a.67 .67 0 0 1 .9 0 .67 .67 0 0 1 0 .9z" fill-rule="evenodd"/>
<path d="M125.3 5.9l.9 .9-1.2 1.2h-.2v-.2l1-.9v-.2h-.2l-.9 1h-.2v-.2l.9-1 .1-.2h-.3l-.9 1h-.2v-.2z" fill-rule="evenodd"/>
<circle cx="125.6" cy="9.9" r=".54"/>
</g>
<path d="M123.3 6.3v.7" fill="none" stroke="#d60000" stroke-width=".2"/>
<g fill="#d60000">
<path d="M143.4 5.5l.6-.2h3.6a.95 .95 0 0 1 1 .9v2.8a.95 .95 0 0 1-1 .9h-3.6a.95 .95 0 0 1-.9-.9v-2.8z" fill-rule="evenodd"/>
<path d="M144 9.9h.9l-.7 .9h-.2z" fill-rule="evenodd"/>
</g>
<g fill="#fff">
<path d="M146.6 8.6h1.3z"/>
<path d="M144.1 7.8h.3l.1 .2h.8l.2-.2h.3l.4 1.1h-2.5z" fill-rule="evenodd"/>
<path d="M146.4 7.8h.3l.1 .2h.5l.2-.2h.2l.2 .8h-1.3z" fill-rule="evenodd"/>
<circle cx="144.9" cy="6.9" r=".65"/>
<circle cx="147" cy="7.1" r=".48"/>
</g>
<text font-size="5.6" x="28.5" y="32.8">UCC2721x 120-V Boot, 4-A Peak, High-Frequency High-Side and Low-Side Driver</text>
<g font-size="4.2">
<text x="19" y="40.4">1</text>
<text x="25" y="40.4">Features</text>
<text x="112.2" y="40.4">3</text>
<text x="118.2" y="40.4">Description</text>
<text x="19" y="148.5">2</text>
<text x="25" y="148.5">Applications</text>
</g>
<g font-size="3.5">
<text x="160.4" y="22.2">UCC27210, UCC27211</text>
<text x="19.2" y="46.1">•</text>
<text x="24.3" y="46.1">Drives Two N-Channel MOSFETs in High-Side</text>
<text x="112.2" y="45">The UCC27210 and UCC27211 drivers are based on</text>
<text x="24.3" y="50.3">and Low-Side Configuration With Independent</text>
<text x="112.2" y="48.9">the</text>
<text x="112.2" y="52.8">drivers,</text>
<text x="119.6" y="48.9">popular</text>
<text x="126.6" y="52.8">but</text>
<text x="133.8" y="48.9">UCC27200 and</text>
<text x="134.3" y="52.8">offer</text>
<text x="144.2" y="52.8">several</text>
<text x="158.4" y="52.8">significant</text>
<text x="162.1" y="48.9">UCC27201</text>
<text x="176.9" y="52.8">performance</text>
<text x="182" y="48.9">MOSFET</text>
<text x="19" y="59.5">•</text>
<text x="24.3" y="54.5">Inputs</text>
<text x="24.3" y="59.5">Maximum Boot Voltage 120-V DC</text>
<text x="112.2" y="56.7">improvements. Peak output pull-up and pull-down</text>
<text x="19" y="64.6">•</text>
<text x="24.3" y="64.6">4-A Sink, 4-A Source Output Currents</text>
<text x="112.2" y="60.5">current has been increased to 4-A source and 4-A</text>
<text x="112.2" y="64.4">sink, and pull-up and pull-down resistance have been</text>
<text x="19" y="69.6">•</text>
<text x="24.3" y="69.6">0.9-Ω Pullup and Pulldown Resistance</text>
<text x="112.2" y="68.3">reduced to 0.9 Ω, thereby allowing for driving large</text>
<text x="19" y="74.6">•</text>
<text x="24.3" y="74.6">Input Pins Can Tolerate –10 V to 20 V and Are</text>
<text x="112.2" y="72.2">power MOSFETs with minimized switching losses</text>
<text x="112.2" y="76.1">during the transition through the Miller Plateau of the</text>
<text x="19" y="83.8">•</text>
<text x="24.3" y="78.8">Independent of Supply Voltage Range</text>
<text x="24.3" y="83.8">TTL or Pseudo-CMOS Compatible Input Versions</text>
<text x="112.2" y="79.9">MOSFET. The input structure is now able to directly</text>
<text x="112.2" y="83.8">handle –10 VDC, which increases robustness and</text>
<text x="19" y="88.8">•</text>
<text x="24.3" y="88.8">8-V to 17-V VDD Operating Range, (20-V</text>
<text x="112.2" y="87.7">also allows direct interface to gate-drive transformers</text>
<text x="24.3" y="93.1">Absolute Maximum)</text>
<text x="112.2" y="91.6">without using rectification diodes. The inputs are also</text>
<text x="112.2" y="95.5">independent of supply voltage and have a maximum</text>
<text x="19" y="98.1">•</text>
<text x="24.3" y="98.1">7.2-ns Rise and 5.5-ns Fall Time With 1000-pF</text>
<text x="112.2" y="99.3">rating of 20-V.</text>
<text x="19" y="107.3">•</text>
<text x="24.3" y="102.3">Load</text>
<text x="24.3" y="107.3">Fast Propagation Delay Times (18 ns Typical)</text>
<text x="138.5" y="107.1">Device Information</text>
<text x="19" y="112.3">•</text>
<text x="24.3" y="112.3">2-ns Delay Matching</text>
<text x="19" y="117.3">•</text>
<text x="24.3" y="117.3">Symmetrical Undervoltage Lockout for High-Side</text>
<text x="24.3" y="121.6">and Low-Side Driver</text>
<text x="19" y="126.6">•</text>
<text x="24.3" y="126.6">All Industry Standard Packages Available (SOIC-</text>
<text x="24.3" y="130.8">8, PowerPAD™ SOIC-8, 4-mm × 4-mm SON-8</text>
<text x="24.3" y="135">and 4-mm × 4-mm SON-10)</text>
<text x="19" y="140.1">•</text>
<text x="24.3" y="140.1">Specified from –40 to 140 °C</text>
<text x="19" y="154.2">•</text>
<text x="24.3" y="154.2">Power Supplies for Telecom, Datacom, and</text>
<text x="24.3" y="158.4">Merchant</text>
<text x="19" y="163.4">•</text>
<text x="24.3" y="163.4">Half-Bridge and Full-Bridge Converters</text>
<text x="19" y="168.5">•</text>
<text x="19" y="173.5">•</text>
<text x="24.3" y="168.5">Push-Pull Converters</text>
<text x="24.3" y="173.5">High-Voltage Synchronous-Buck Converters</text>
<text x="19" y="178.5">•</text>
<text x="24.3" y="178.5">Two-Switch Forward Converters</text>
<text x="19" y="183.5">•</text>
<text x="24.3" y="183.5">Active-Clamp Forward Converters</text>
<text x="19" y="188.5">•</text>
<text x="24.3" y="188.5">Class-D Audio Amplifiers</text>
</g>
<g font-size="2.8">
<text x="115.8" y="111.7">PART NUMBER</text>
<text x="141.5" y="111.7">PACKAGE</text>
<text x="169.7" y="111.7">BODY SIZE (NOM)</text>
<text x="141.5" y="116.4">SOIC (8)</text>
<text x="169.7" y="116.4">4.90 mm × 3.91 mm</text>
<text x="113.2" y="121.8">UCC27210,</text>
<text x="113.2" y="125">UCC27211</text>
<text x="141.5" y="121">PowerPAD (8)</text>
<text x="141.5" y="125.7">WSON (10)</text>
<text x="169.7" y="121">4.89 mm × 3.90 mm</text>
<text x="141.5" y="130.4">VSON (8)</text>
<text x="169.7" y="128">4.00 mm × 4.00 mm</text>
<text x="113.2" y="135.9">(1) For all available packages, see the orderable addendum at</text>
<text x="118.5" y="139">the end of the datasheet.</text>
<text x="46.2" y="196.2">Typical Application: UCC27210</text>
<text x="135.4" y="196.2">Typical Application: UCC27211</text>
<text x="27.9" y="268.6">An IMPORTANT NOTICE at the end of this data sheet addresses availability, warranty, changes, use in safety-critical applications,</text>
<text x="27.9" y="271.8">intellectual property matters and other important disclaimers. PRODUCTION DATA.</text>
</g>
<g font-size="2.6">
<text x="59.2" y="7.6">Product</text>
<text x="59.2" y="10.6">Folder</text>
<text x="79.9" y="7.3">Sample &amp;</text>
<text x="79.9" y="10.2">Buy</text>
<text x="101.9" y="7.8">Technical</text>
<text x="101.9" y="10.8">Documents</text>
<text x="127.6" y="7.6">Tools &amp;</text>
<text x="127.6" y="10.6">Software</text>
<text x="149.8" y="7.2">Support &amp;</text>
<text x="149.8" y="10.2">Community</text>
</g>
<g font-size="2.5">
<text x="127.9" y="26.3">SLUSAT7F –NOVEMBER 2011–REVISED DECEMBER 2014</text>
<text x="170.3" y="105.7">(1)</text>
</g>
<g font-size="1.6" fill="#010202">
<text x="45.1" y="199.5">+12V</text>
<text x="79.6" y="200.1">+100V</text>
<text x="94.1" y="209.5">SECONDARY</text>
<text x="95.9" y="213.3">CIRCUIT</text>
<text x="97.3" y="211.4">SIDE</text>
<text x="53.3" y="219.3">DRIVE</text>
<text x="54.9" y="221.2">HI</text>
<text x="22" y="224.5">CONTROLLER</text>
<text x="25.5" y="222.6">PWM</text>
<text x="47.6" y="227.1" transform="rotate(-90 47.6 227.1)">CONTROL</text>
<text x="53.3" y="227.9">DRIVE</text>
<text x="51.8" y="233.6">UCC27210</text>
<text x="54.7" y="229.8">LO</text>
<text x="81.1" y="239.6">ISOLATION</text>
<text x="81.1" y="243.4">FEEDBACK</text>
<text x="83.6" y="241.5">AND</text>
</g>
<g font-size="1.3" fill="#010202">
<text x="47.4" y="209.8">V</text>
<text x="65.5" y="213.4">HB</text>
<text x="39.6" y="219.3">HI</text>
<text x="65.5" y="219.6">HO</text>
<text x="39.8" y="226.4">LI</text>
<text x="65.5" y="223.1">HS</text>
<text x="65.5" y="227.6">LO</text>
<text x="48.9" y="236.8">VSS</text>
</g>
<g font-size="1.2" fill="#010202">
<text x="141.5" y="199.4">+12V</text>
<text x="164.7" y="207.5">+100V</text>
<text x="177.9" y="207.2">SECONDARY</text>
<text x="180.4" y="208.7">SIDE</text>
<text x="147.9" y="215">DRIVE</text>
<text x="179.3" y="210.2">CIRCUIT</text>
<text x="123.3" y="219">CONTROLLER</text>
<text x="126" y="217.5">PWM</text>
<text x="143.4" y="221.1" transform="rotate(-90 143.4 221.1)">CONTROL</text>
<text x="147.9" y="221.7">DRIVE</text>
<text x="149.2" y="216.4">HI</text>
<text x="146.8" y="226.2">UCC27211</text>
<text x="149" y="223.2">LO</text>
<text x="139.9" y="232.3">+12V</text>
<text x="164.7" y="234.4">+100V</text>
<text x="147.9" y="241.7">DRIVE</text>
<text x="149.2" y="243.2">HI</text>
<text x="143.4" y="247.8" transform="rotate(-90 143.4 247.8)">CONTROL</text>
<text x="147.9" y="248.5">DRIVE</text>
<text x="149" y="250">LO</text>
<text x="146.8" y="252.9">UCC27211</text>
</g>
<g font-size="1" fill="#010202">
<text x="143.3" y="207.5">V</text>
<text x="137.1" y="214.9">HI</text>
<text x="157.5" y="210.3">HB</text>
<text x="157.5" y="215.2">HO</text>
<text x="137.3" y="220.5">LI</text>
<text x="157.5" y="218">HS</text>
<text x="157.5" y="221.5">LO</text>
<text x="144.5" y="228.7">VSS</text>
<text x="143.3" y="234.2">VDD</text>
<text x="157.5" y="237">HB</text>
<text x="137.1" y="241.7">HI</text>
<text x="157.5" y="241.9">HO</text>
<text x="157.5" y="244.7">HS</text>
<text x="137.3" y="247.3">LI</text>
<text x="157.5" y="248.2">LO</text>
</g>
<text font-size=".9" fill="#010202" x="48.3" y="210">DD</text>
<text font-size=".7" fill="#010202" x="144" y="207.6">DD</text>
</svg>
